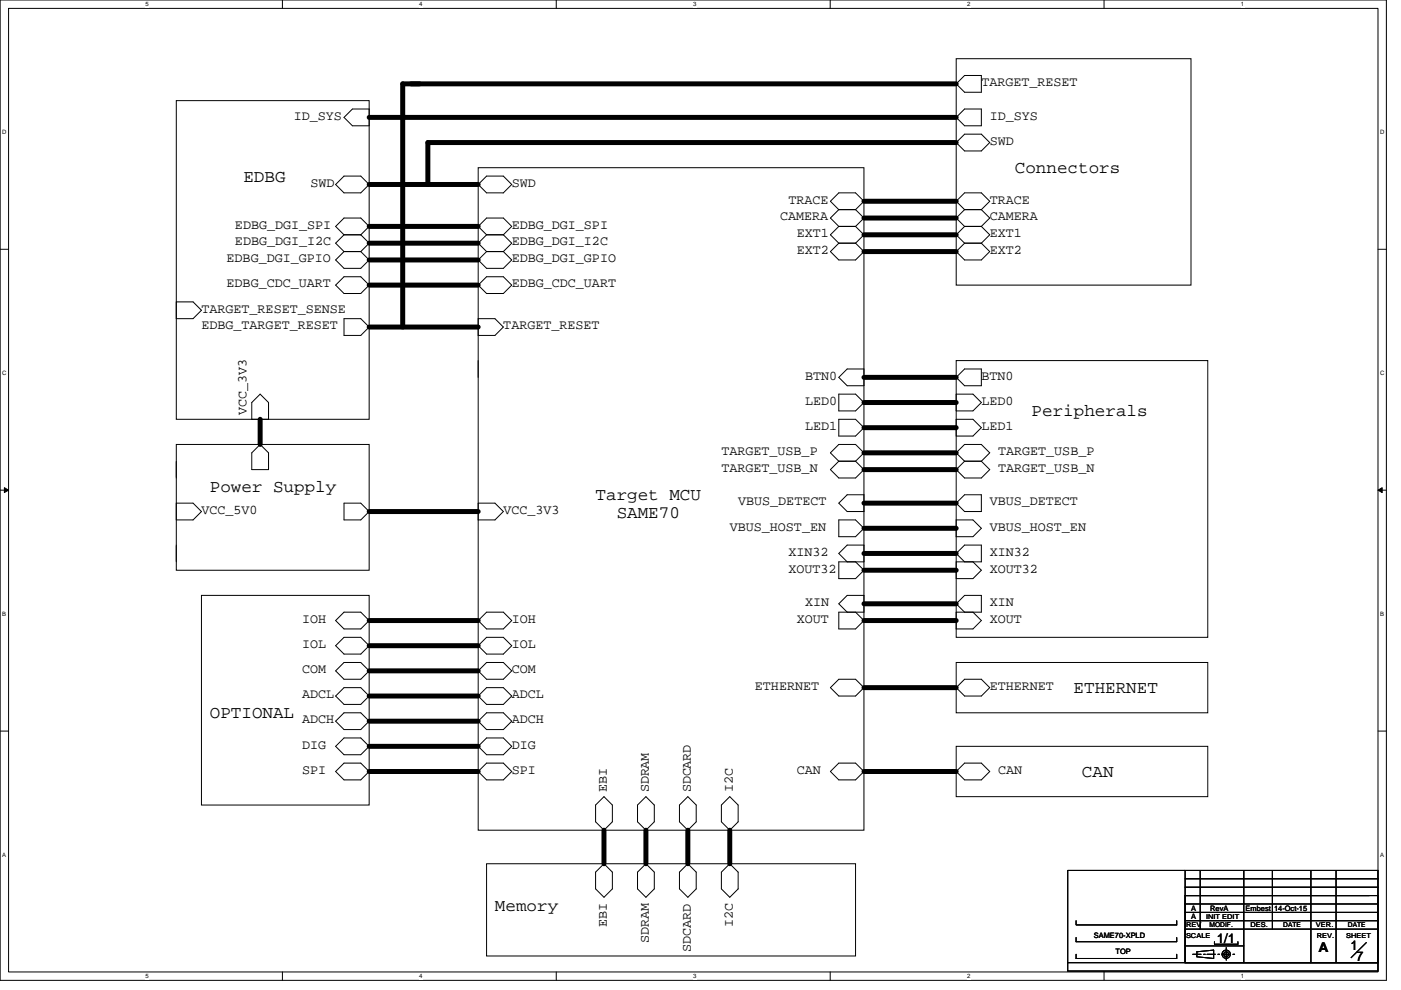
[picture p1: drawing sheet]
<svg xmlns="http://www.w3.org/2000/svg" width="297mm" height="210mm" viewBox="0 0 297 210" stroke-linecap="round" stroke-linejoin="round" font-family="sans-serif">
<path d="M0 0h293.9v207.9h-293.9zM1.8 1.8h290.4v204.3h-290.4z" fill="none" stroke="#000" stroke-width=".21"/>
<g fill="#fff">
<path d="M30.8 .2h.7v1.4h-.7z"/>
<path d="M30.8 206.3h.7v1.4h-.7z"/>
</g>
<path d="M59.9 0v1.8M59.9 206.1v1.8" fill="none" stroke="#000" stroke-width=".21"/>
<g fill="#fff">
<path d="M88.9 .2h.7v1.4h-.7z"/>
<path d="M88.9 206.3h.7v1.4h-.7z"/>
</g>
<path d="M117.9 0v1.8M117.9 206.1v1.8" fill="none" stroke="#000" stroke-width=".21"/>
<g fill="#fff">
<path d="M147 .2h.7v1.4h-.7z"/>
<path d="M147 206.3h.7v1.4h-.7z"/>
</g>
<path d="M176 0v1.8M176 206.1v1.8" fill="none" stroke="#000" stroke-width=".21"/>
<g fill="#fff">
<path d="M205 .2h.7v1.4h-.7z"/>
<path d="M205 206.3h.7v1.4h-.7z"/>
</g>
<path d="M234.1 0v1.8M234.1 206.1v1.8" fill="none" stroke="#000" stroke-width=".21"/>
<g fill="#fff">
<path d="M263.1 .2h.7v1.4h-.7z"/>
<path d="M263.1 206.3h.7v1.4h-.7z"/>
<path d="M.5 27.3h.9v1.4h-.9z"/>
<path d="M292.6 27.3h.9v1.4h-.9z"/>
<path d="M.5 78.4h.9v1.4h-.9z"/>
<path d="M292.6 78.4h.9v1.4h-.9z"/>
</g>
<path d="M0 52.9h1.8M292.2 52.9h1.7" fill="none" stroke="#000" stroke-width=".21"/>
<g fill="#fff">
<path d="M.5 129.5h.8v1.4h-.8z"/>
<path d="M292.6 129.5h.9v1.4h-.9z"/>
</g>
<path d="M0 103.9h1.8M292.2 103.9h1.7" fill="none" stroke="#000" stroke-width=".21"/>
<path d="M.9 103.4l.9 .5-.9 .5zM292.2 103.9l.8-.5v1z" fill="#000" stroke="#000" stroke-width=".21"/>
<g fill="#fff">
<path d="M.5 180.5h.8v1.4h-.8z"/>
<path d="M292.6 180.5h.9v1.4h-.9z"/>
</g>
<g fill="none" stroke="#000" stroke-width=".21">
<path d="M202.7 17.8l1.8-1.8h3.6v3.6h-3.6zM202.7 12.4h49.8v48.1h-49.8zM37.4 21.3h40.9v67.6h-40.9zM72.9 24.9l1.8-1.8h3.6v3.6h-3.6zM72.9 37.3h3.6l1.8 1.8-1.8 1.8h-3.6l-1.7-1.8zM101.4 35.6h81.8v140.4h-81.8zM103.2 37.3h3.5l1.8 1.8-1.8 1.8h-3.5l-1.8-1.8zM202.7 24.9l1.8-1.8h3.6v3.6h-3.6zM204.5 28.4h3.6l1.7 1.8-1.7 1.8h-3.6l-1.8-1.8zM72.9 49.8l-1.7-1.8 1.7-1.8h3.6l1.8 1.8-1.8 1.8M72.9 49.8h3.6M72.9 53.3h3.6"/>
<path d="M72.9 49.8l-1.7 1.8 1.7 1.7M72.9 53.3l-1.7 1.8 1.7 1.8h3.6l1.8-1.8-1.8-1.8M72.9 58.7h3.6l1.8 1.8-1.8 1.7h-3.6l-1.7-1.7zM76.5 49.8l1.8 1.8-1.8 1.7M103.2 49.8l-1.8-1.8 1.8-1.8h3.5l1.8 1.8-1.8 1.8M103.2 49.8h3.5M103.2 53.3h3.5M103.2 49.8l-1.8 1.8 1.8 1.7M103.2 53.3l-1.8 1.8 1.8 1.8h3.5l1.8-1.8-1.8-1.8M103.2 58.7h3.5l1.8 1.8-1.8 1.7h-3.5l-1.8-1.7zM106.7 49.8l1.8 1.8-1.8 1.7M177.8 51.6l-1.7 1.7 1.7 1.8h3.6l1.8-1.8-1.8-1.7"/>
<path d="M177.8 44.4l-1.7-1.7 1.7-1.8h3.6l1.8 1.8-1.8 1.7M177.8 44.4h3.6M177.8 48h3.6M177.8 44.4l-1.7 1.8 1.7 1.8M177.8 51.6h3.6M177.8 48l-1.7 1.8 1.7 1.8M181.4 48l1.8 1.8-1.8 1.8M181.4 44.4l1.8 1.8-1.8 1.8M204.5 44.4l-1.8-1.7 1.8-1.8h3.6l1.7 1.8-1.7 1.7M204.5 44.4h3.6M204.5 48h3.6M204.5 44.4l-1.8 1.8 1.8 1.8"/>
<path d="M204.5 51.6h3.6M204.5 48l-1.8 1.8 1.8 1.8M204.5 51.6l-1.8 1.7 1.8 1.8h3.6l1.7-1.8-1.7-1.7M208.1 44.4l1.7 1.8-1.7 1.8M208.1 48l1.7 1.8-1.7 1.8M37.4 64h3.5l1.8 1.8-1.8 1.8h-3.5zM72.9 67.6h3.6l1.8 1.7-1.8 1.8h-3.6zM101.4 76.5v3.5M101.4 67.6h3.5l1.8 1.7-1.8 1.8h-3.5zM179.6 78.2h3.6v3.6h-3.6l-1.8-1.8zM202.7 76.5h53.4v58.6h-53.4zM37.4 97.8v3.5"/>
<path d="M37.4 94.2h40.9v26.7h-40.9zM53.4 96l1.8-1.8 1.7 1.8v3.6h-3.5zM55.2 83.6l1.7 1.7v3.6h-3.5v-3.6zM177.8 83.6h3.6l1.8 1.7-1.8 1.8h-3.6zM177.8 97.8l-1.7-1.8 1.7-1.8h3.6l1.8 1.8-1.8 1.8M177.8 97.8h3.6M177.8 88.9h3.6l1.8 1.8-1.8 1.8h-3.6zM177.8 97.8l-1.7 1.8 1.7 1.7h3.6l1.8-1.7-1.8-1.8M202.7 80l1.8-1.8h3.6v3.6h-3.6zM202.7 83.6h3.6l1.8 1.7-1.8 1.8h-3.6zM202.7 88.9h3.6l1.8 1.8-1.8 1.8h-3.6zM204.5 97.8l-1.8-1.8 1.8-1.8h3.6l1.7 1.8-1.7 1.8"/>
<path d="M204.5 97.8h3.6M204.5 97.8l-1.8 1.8 1.8 1.7h3.6l1.7-1.7-1.7-1.8M37.4 106.7h3.5l1.8 1.8-1.8 1.7h-3.5zM37.4 115.6v3.5M72.9 106.7h3.6l1.8 1.8-1.8 1.7h-3.6zM101.4 106.7h3.5l1.8 1.8-1.8 1.7h-3.5zM177.8 110.2h3.6l1.8 1.8-1.8 1.8h-3.6zM177.8 119.1h3.6l1.8 1.8-1.8 1.8h-3.6zM179.6 104.9h3.6v3.6h-3.6l-1.8-1.8zM179.6 115.6h3.6v3.5h-3.6l-1.8-1.8zM202.7 106.7l1.8-1.8h3.6v3.6h-3.6zM202.7 110.2h3.6l1.8 1.8-1.8 1.8h-3.6z"/>
<path d="M202.7 117.3l1.8-1.7h3.6v3.5h-3.6zM202.7 119.1h3.6l1.8 1.8-1.8 1.8h-3.6zM42.7 126.2h35.6v44.5h-35.6zM71.2 136.9l1.7-1.8h3.6l1.8 1.8-1.8 1.8h-3.6zM71.2 131.6l1.7-1.8h3.6l1.8 1.8-1.8 1.7h-3.6zM101.4 131.6l1.8-1.8h3.5l1.8 1.8-1.8 1.7h-3.5zM101.4 136.9l1.8-1.8h3.5l1.8 1.8-1.8 1.8h-3.5zM177.8 129.8h3.6l1.8 1.8-1.8 1.7h-3.6zM179.6 126.2h3.6v3.6h-3.6l-1.8-1.8zM202.7 128l1.8-1.8h3.6v3.6h-3.6zM202.7 129.8h3.6l1.8 1.8-1.8 1.7h-3.6zM0 155h1.8"/>
<path d="M71.2 142.2l1.7-1.7h3.6l1.8 1.7-1.8 1.8h-3.6zM71.2 147.6l1.7-1.8h3.6l1.8 1.8-1.8 1.8h-3.6zM71.2 152.9l1.7-1.8h3.6l1.8 1.8-1.8 1.8h-3.6zM71.2 158.2l1.7-1.7h3.6l1.8 1.7-1.8 1.8h-3.6zM101.4 142.2l1.8-1.7h3.5l1.8 1.7-1.8 1.8h-3.5zM101.4 147.6l1.8-1.8h3.5l1.8 1.8-1.8 1.8h-3.5zM101.4 152.9l1.8-1.8h3.5l1.8 1.8-1.8 1.8h-3.5zM101.4 158.2l1.8-1.7h3.5l1.8 1.7-1.8 1.8h-3.5zM176.1 145.8l1.7-1.8h3.6l1.8 1.8-1.8 1.8h-3.6zM202.7 140.5h53.4v10.6h-53.4zM202.7 158.2h53.4v10.7h-53.4zM202.7 145.8l1.8-1.8h3.6l1.7 1.8-1.7 1.8h-3.6z"/>
<path d="M292.2 155h1.7M71.2 163.6l1.7-1.8h3.6l1.8 1.8-1.8 1.8h-3.6zM101.4 163.6l1.8-1.8h3.5l1.8 1.8-1.8 1.8h-3.5zM128.1 168.9l1.7 1.8v3.5l-1.7 1.8-1.8-1.8v-3.5zM136.9 168.9l1.8 1.8v3.5l-1.8 1.8-1.7-1.8v-3.5zM145.8 168.9l1.8 1.8v3.5l-1.8 1.8-1.7-1.8v-3.5zM154.7 168.9l1.8 1.8v3.5l-1.8 1.8-1.8-1.8v-3.5zM176.1 163.6l1.7-1.8h3.6l1.8 1.8-1.8 1.8h-3.6zM202.7 163.6l1.8-1.8h3.6l1.7 1.8-1.7 1.8h-3.6zM103.2 183.1h78.2v19.6h-78.2zM128.1 183.1l1.7 1.8v3.6l-1.7 1.7-1.8-1.7v-3.6zM136.9 183.1l1.8 1.8v3.6l-1.8 1.7-1.7-1.7v-3.6z"/>
<path d="M145.8 183.1l1.8 1.8v3.6l-1.8 1.7-1.7-1.7v-3.6zM154.7 183.1l1.8 1.8v3.6l-1.8 1.7-1.8-1.7v-3.6zM228.2 198.8v.9h21.3v-.9M228.2 195.2v.9h21.3v-.9M251.3 186.3h40.9M251.3 193.4h40.7M251.3 191.7h40.7M251.3 189.9h39.1M251.3 188.1h40.9M251.3 197h40.9M251.3 184.6h-24.9v19.5M251.3 195.2h40.9"/>
<path d="M251.3 184.6h40.9v19.5h-40.9zM251.3 189.9h40.9v14.2h-40.9zM254.5 184.6v12.4M257.5 199.7v.5h5v-.5M263.7 184.6v19.5M269.8 184.6v12.4M277.9 184.6v19.5M283.3 184.6v19.5M289.7 199.9l-3.2 3.2M226.4 204.1h65.8v1.8h-65.8zM228.2 202.3v.9h21.3v-.9M251.3 200.6h12.4"/>
<path d="M252.9 202.3h1.8M253.8 201.8l3.5-.4v1.8l-3.5-.3zM255.2 202.3h.3M255.9 202.3h1.8M258.2 202.3h.4M259.1 202.3h1.8M260 200.9v.4M260 201.8v1.8M261.4 202.3h.4"/>
<circle cx="260" cy="202.3" r=".52"/>
<circle cx="260" cy="202.3" r=".88"/>
</g>
<g fill="none" stroke="#000" stroke-width="1.1">
<path d="M87.2 17.8h115.5M88.9 17.8h-3.5v51.5M78.3 24.9h124.4M78.3 39.1h23.1M202.7 30.2h-112v8.9M78.3 48h23.1M78.3 51.6h23.1M78.3 55.1h23.1M183.2 42.7h19.5M183.2 46.2h19.5M183.2 49.8h19.5M183.2 53.3h19.5"/>
<path d="M78.3 60.5h23.1M78.3 69.3h23.1M55.2 88.9v5.3M183.2 80h19.5M183.2 85.3h19.5M183.2 90.7h19.5M183.2 96h19.5M183.2 99.6h19.5M78.3 108.5h23.1M183.2 106.7h19.5M183.2 112h19.5M183.2 117.3h19.5"/>
<path d="M78.3 131.6h23.1M78.3 136.9h23.1M183.2 120.9h19.5M183.2 128h19.5M183.2 131.6h19.5M78.3 142.2h23.1M78.3 147.6h23.1M78.3 152.9h23.1M78.3 158.2h23.1M183.2 145.8h19.5M78.3 163.6h23.1M128.1 176v7.1"/>
<path d="M136.9 176v7.1M145.8 176v7.1M154.7 176v7.1M183.2 163.6h19.5"/>
</g>
<g font-size="3.7">
<text x="51.6" y="38.5">EDBG</text>
<text x="215.2" y="36.7">Connectors</text>
<text x="218.7" y="88.3">Peripherals</text>
<text x="44.5" y="104.3">Power Supply</text>
<text x="126.3" y="106.1">Target MCU</text>
<text x="130.7" y="109.8">SAME70</text>
<text x="227.6" y="147">ETHERNET</text>
<text x="44.5" y="152.3">OPTIONAL</text>
<text x="229.4" y="164.8">CAN</text>
<text x="104.9" y="193.2">Memory</text>
</g>
<g font-size="2.8">
<text x="208.1" y="18.3">TARGET_RESET</text>
<text x="62.3" y="25.4">ID_SYS</text>
<text x="209.8" y="25.4">ID_SYS</text>
<text x="209.8" y="30.7">SWD</text>
<text x="65.8" y="39.6">SWD</text>
<text x="108.5" y="39.6">SWD</text>
<text x="165.4" y="46.7">CAMERA</text>
<text x="167.2" y="43.2">TRACE</text>
<text x="209.8" y="43.2">TRACE</text>
<text x="209.8" y="46.7">CAMERA</text>
<text x="49.8" y="48.5">EDBG_DGI_SPI</text>
<text x="49.8" y="52">EDBG_DGI_I2C</text>
<text x="108.5" y="48.5">EDBG_DGI_SPI</text>
<text x="108.5" y="52">EDBG_DGI_I2C</text>
<text x="168.9" y="50.3">EXT1</text>
<text x="168.9" y="53.8">EXT2</text>
<text x="209.8" y="50.3">EXT1</text>
<text x="209.8" y="53.8">EXT2</text>
<text x="48" y="55.6">EDBG_DGI_GPIO</text>
<text x="108.5" y="55.6">EDBG_DGI_GPIO</text>
<text x="48" y="60.9">EDBG_CDC_UART</text>
<text x="108.5" y="60.9">EDBG_CDC_UART</text>
<text x="42.7" y="66.3">TARGET_RESET_SENSE</text>
<text x="42.7" y="69.8">EDBG_TARGET_RESET</text>
<text x="106.7" y="69.8">TARGET_RESET</text>
<text x="170.7" y="80.5">BTN0</text>
<text x="208.1" y="80.5">BTN0</text>
<text x="52.2" y="88" transform="rotate(-90 52.2 88)">VCC_3V3</text>
<text x="170.7" y="85.8">LED0</text>
<text x="208.1" y="85.8">LED0</text>
<text x="170.7" y="91.2">LED1</text>
<text x="208.1" y="91.2">LED1</text>
<text x="152.9" y="96.5">TARGET_USB_P</text>
<text x="152.9" y="100.1">TARGET_USB_N</text>
<text x="211.6" y="96.5">TARGET_USB_P</text>
<text x="211.6" y="100.1">TARGET_USB_N</text>
<text x="156.5" y="107.2">VBUS_DETECT</text>
<text x="209.8" y="107.2">VBUS_DETECT</text>
<text x="42.7" y="108.9">VCC_5V0</text>
<text x="106.7" y="108.9">VCC_3V3</text>
<text x="154.7" y="112.5">VBUS_HOST_EN</text>
<text x="209.8" y="112.5">VBUS_HOST_EN</text>
<text x="167.2" y="117.8">XIN32</text>
<text x="209.8" y="117.8">XIN32</text>
<text x="167.2" y="121.4">XOUT32</text>
<text x="209.8" y="121.4">XOUT32</text>
<text x="170.7" y="128.5">XIN</text>
<text x="209.8" y="128.5">XIN</text>
<text x="64" y="132.1">IOH</text>
<text x="64" y="137.4">IOL</text>
<text x="108.5" y="132.1">IOH</text>
<text x="108.5" y="137.4">IOL</text>
<text x="168.9" y="132.1">XOUT</text>
<text x="209.8" y="132.1">XOUT</text>
<text x="64" y="142.7">COM</text>
<text x="108.5" y="142.7">COM</text>
<text x="64" y="148.1">ADCL</text>
<text x="108.5" y="148.1">ADCL</text>
<text x="160.1" y="146.3">ETHERNET</text>
<text x="209.8" y="146.3">ETHERNET</text>
<text x="64" y="153.4">ADCH</text>
<text x="108.5" y="153.4">ADCH</text>
<text x="64" y="158.7">DIG</text>
<text x="108.5" y="158.7">DIG</text>
<text x="64" y="164.1">SPI</text>
<text x="108.5" y="164.1">SPI</text>
<text x="168.9" y="164.1">CAN</text>
<text x="211.6" y="164.1">CAN</text>
<text x="128.7" y="168" transform="rotate(-90 128.7 168)">EBI</text>
<text x="137.6" y="168" transform="rotate(-90 137.6 168)">SDRAM</text>
<text x="146.5" y="168" transform="rotate(-90 146.5 168)">SDCARD</text>
<text x="155.4" y="168" transform="rotate(-90 155.4 168)">I2C</text>
<text x="128.7" y="196.5" transform="rotate(-90 128.7 196.5)">EBI</text>
<text x="155.4" y="196.5" transform="rotate(-90 155.4 196.5)">I2C</text>
<text x="137.6" y="200" transform="rotate(-90 137.6 200)">SDRAM</text>
<text x="146.5" y="201.8" transform="rotate(-90 146.5 201.8)">SDCARD</text>
<text x="258" y="199.9">1/1</text>
<text x="279.5" y="202">A</text>
<text x="286.3" y="201.3">1</text>
<text x="287.5" y="203.8">7</text>
</g>
<g font-size="1.6">
<text x="252.5" y="194.9">A</text>
<text x="252.5" y="193.1">A</text>
<text x="256.6" y="193.1">RevA</text>
<text x="264.1" y="193.1">Embest 14-Oct-15</text>
<text x="231.9" y="198.8">SAME70-XPLD</text>
<text x="236.5" y="202.3">TOP</text>
</g>
<g font-size="1.4">
<text x="251.5" y="196.5">REV</text>
<text x="255.7" y="194.9">INIT EDIT</text>
<text x="256.4" y="196.5">MODIF.</text>
<text x="265.1" y="196.5">DES.</text>
<text x="272.1" y="196.5">DATE</text>
<text x="279" y="196.5">VER.</text>
<text x="285.8" y="196.5">DATE</text>
<text x="251.5" y="198.8">SCALE</text>
<text x="279.2" y="198.8">REV.</text>
<text x="285.4" y="198.8">SHEET</text>
</g>
<g font-size="1.3">
<text x="30.8" y="1.3">5</text>
<text x="88.9" y="1.3">4</text>
<text x="147" y="1.3">3</text>
<text x="205" y="1.3">2</text>
<text x="263.1" y="1.3">1</text>
<text x=".5" y="28.4">D</text>
<text x="292.6" y="28.4">D</text>
<text x=".5" y="79.5">C</text>
<text x="292.6" y="79.5">C</text>
<text x=".5" y="130.6">B</text>
<text x="292.6" y="130.6">B</text>
<text x=".5" y="181.7">A</text>
<text x="292.6" y="181.7">A</text>
<text x="30.8" y="207.4">5</text>
<text x="88.9" y="207.4">4</text>
<text x="147" y="207.4">3</text>
<text x="205" y="207.4">2</text>
<text x="263.1" y="207.4">1</text>
</g>
</svg>
